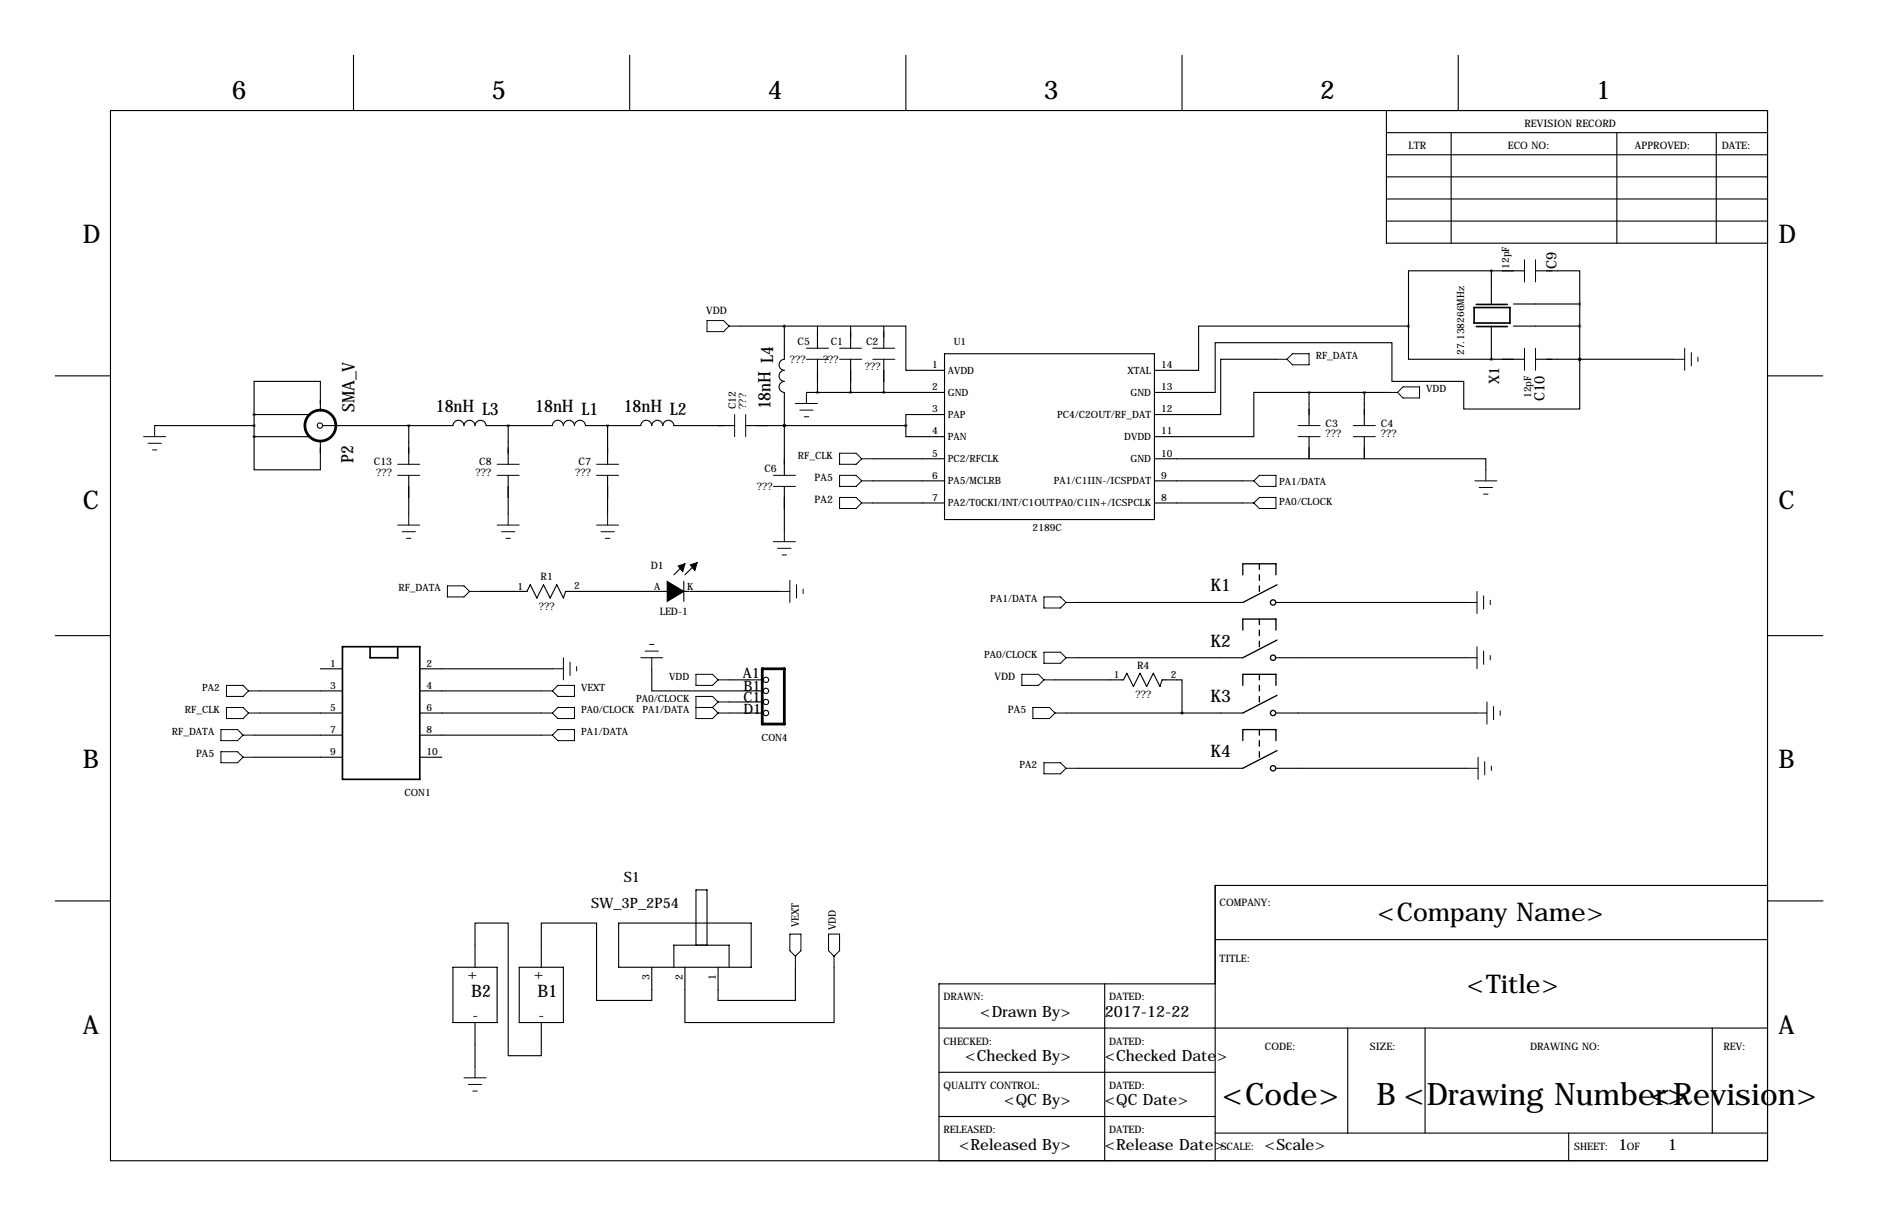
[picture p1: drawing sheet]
<svg xmlns="http://www.w3.org/2000/svg" width="432mm" height="279mm" viewBox="0 0 432 279" stroke-linecap="round" stroke-linejoin="round" font-family="sans-serif">
<g fill="none" stroke="#000" stroke-width=".25">
<path d="M81.3 12.7v12.7M144.8 12.7v12.7M208.3 12.7v12.7M271.8 12.7v12.7M335.3 12.7v12.7M25.4 25.4h381v241.3h-381zM318.8 30.5h87.6M318.8 35.6h87.6M318.8 25.4v30.5h87.6M333.7 30.5v25.4M371.8 30.5v25.4M394.6 30.5v25.4"/>
<path d="M318.8 45.7h87.6M318.8 50.8h87.6M318.8 40.6h87.6M170.2 74.9h10.1M180.3 74.9v7.7a1.27 1.27 0 0 0-1.2 1.2 1.27 1.27 0 0 0 1.2 1.3 1.27 1.27 0 0 0-1.2 1.3 1.27 1.27 0 0 0 1.2 1.2M180.3 74.9h28v10.2h8.9M188 74.9v5.1M195.6 74.9v5.1M203.2 74.9v5.1M323.8 74.9v7.6h19.1M323.8 74.9h-48.2v10.2h-10.2M342.9 62.2h-19.1v12.7"/>
<path d="M342.9 62.2v7.6M342.9 74.9v7.6M342.9 62.2h7.6M348 69.8h15.2M348 74.9h15.2M353.1 62.2h10.1v7.6M363.2 69.8v12.7M12.7 86.4h12.7M35.6 97.8h22.8M58.4 95.2h12.7M58.4 95.2v5.1M73.7 94.5v-6.9h-15.3v7.6"/>
<path d="M74.2 97.8h29.9a1.27 1.27 0 0 1 1.3-1.2 1.27 1.27 0 0 1 1.3 1.2 1.27 1.27 0 0 1 1.3-1.2 1.27 1.27 0 0 1 1.2 1.2 1.27 1.27 0 0 1 1.3-1.2 1.27 1.27 0 0 1 1.3 1.2h15.2a1.27 1.27 0 0 1 1.3-1.2 1.27 1.27 0 0 1 1.2 1.2 1.27 1.27 0 0 1 1.3-1.2 1.27 1.27 0 0 1 1.3 1.2 1.27 1.27 0 0 1 1.3-1.2 1.27 1.27 0 0 1 1.2 1.2h12.7a1.27 1.27 0 0 1 1.3-1.2 1.27 1.27 0 0 1 1.3 1.2 1.27 1.27 0 0 1 1.2-1.2 1.27 1.27 0 0 1 1.3 1.2 1.27 1.27 0 0 1 1.3-1.2 1.27 1.27 0 0 1 1.2 1.2h14M94 97.8v8.9M116.8 97.8v8.9M139.7 97.8v8.9M171.4 97.8h36.9M180.3 87.6a1.27 1.27 0 0 0-1.2 1.3 1.27 1.27 0 0 0 1.2 1.3v19M180.3 97.8h.1M185.4 90.2h31.8M188 82.5v7.7M195.6 82.5v7.7M203.2 82.5v7.7M208.3 97.8v2.5h8.9"/>
<path d="M217.2 95.2h-8.9v2.6M217.2 81.3h48.2v38.1h-48.2zM293.4 82.5h-12.7v12.7h-15.3M301 90.2h-12.7v10.1h-22.9M301 90.2h17.8M301 90.2v7.6M313.7 90.2v7.6M342.9 82.5h7.6M353.1 82.5h31.7M363.2 82.5h.1M363.2 82.5v11.5h-26.7v-6.4h-16.5v-8.9h-40.6v11.5h-14M406.4 86.4h12.7"/>
<path d="M58.4 100.3v7.6h15.3v-6.6M58.4 100.3h12.7M94 109.2v8.9M116.8 109.2v8.9M139.7 109.2v8.9M180.3 111.8v10.1M200.7 105.4h16.5M200.7 110.5h16.5M200.7 115.6h16.5M265.4 105.4h76.2v2.5M265.4 110.5h20.4M265.4 115.6h20.4"/>
<path d="M301 100.3v5.1M313.7 100.3v5.1M110.5 135.9h10.7l.7-1.5 1.5 3 1.6-3 1.5 3 1.5-3 1.5 3 .5-1.5h28.5M157.2 133.6v4.6M157.5 129.5l-2.6 2.6M158.7 135.9h20.4M160 129.5l-2.5 2.6M247.6 138.4h38.2M293.4 138.4h43.7M12.7 146h12.7M59.7 158.8h19M73.7 153.7h5"/>
<path d="M96.5 158.8h28M96.5 153.7h30.5M149.9 153.7v5.1h25.6M167.6 156.2h7.9M242.6 156.2h15.7l.8-1.5 1.5 3 1.5-3 1.6 3 1.5-3 1.5 3 .5-1.5h4.6v7.6M247.6 151.1h38.2M293.4 151.1h43.7M406.4 146h12.7M58.4 168.9h20.3M58.4 174h20.3M59.7 163.8h19M96.5 163.8h28"/>
<path d="M96.5 168.9h28M96.5 174h5.1M167.6 161.3h7.9M167.6 163.8h7.9M245.1 163.8h40.7M247.6 176.5h38.2M293.4 163.8h45.9M293.4 176.5h43.9M12.7 207h12.7M142.2 212.1h30.5v10.1h-30.5zM160 217.2v-12.7h2.6v12.7M279.4 215.9h127"/>
<path d="M406.4 203.5h-127v63.2M406.5 207h12.7M104.1 222.2h10.2v12.7h-10.2zM109.2 222.2v-10.1h7.6v30.5h7.7v-7.7M109.2 234.9v10.2M119.4 222.2h10.1v12.7h-10.1zM124.5 222.2v-10.1h12.7v17.8h12.7v-7.7M154.9 222.2v-5h12.7v5M157.5 222.2v12.7h34.3v-12.7M165.1 222.2v7.7h17.8v-7.7M215.9 236.2h190.5M254 226.1v40.6"/>
<path d="M279.4 226.1h-63.5v40.6M309.9 236.2v24.1M327.7 236.2v24.1M393.7 236.2v24.1M215.9 246.4h63.5M215.9 256.5h63.5M279.4 260.3h127M360.7 260.3v6.4"/>
<circle cx="73.6" cy="97.8" r=".61"/>
<circle cx="176.1" cy="156.2" r=".61"/>
<circle cx="176.1" cy="158.7" r=".61"/>
<circle cx="176.1" cy="161.3" r=".61"/>
<circle cx="176.1" cy="163.8" r=".61"/>
</g>
<g fill="none" stroke="#000" stroke-width=".23">
<path d="M350.5 59.7v5.1M353.1 59.7v5.1M162.6 73.7h3.8l1.2 1.2-1.2 1.3h-3.8zM167.6 74.9h2.6M35.6 97.8v2.5M168.9 95.2v5.1M171.4 95.2v5.1M182.9 92.7h5.1M183.9 94.2h3M184.9 95.8h1M185.4 80h5.1M185.4 82.5h5.1"/>
<path d="M185.4 90.2v2.5M193 80h5.1M193 82.5h5.1M200.7 80h5M200.7 82.5h5M293.4 82.5h2.5M295.9 82.5l1.3-1.2h3.8v2.5h-3.8zM298.4 97.8h5.1M311.1 97.8h5.1M318.8 90.2h2.5M321.3 90.2l1.3-1.3h3.8v2.5h-3.8zM350.5 80v5.1"/>
<path d="M353.1 80v5.1M384.8 82.5h2.5M387.3 80v5.1M388.9 81v3.1M390.4 82v1.1M33 100.3h5.1M34 101.9h3.1M35.1 103.4h1M91.4 109.2h5.1M91.4 106.7h5.1M94 118.1v2.6M114.3 109.2h5.1"/>
<path d="M114.3 106.7h5.1M116.8 118.1v2.6M137.2 109.2h5M137.2 106.7h5M139.7 118.1v2.6M177.8 109.2h5.1M177.8 111.8h5.1M193 109.2h3.8l1.3 1.3-1.3 1.3h-3.8zM193 104.1h3.8l1.3 1.3-1.3 1.3h-3.8zM193 114.3h3.8l1.3 1.3-1.3 1.2h-3.8zM198.1 105.4h2.6M198.1 110.5h2.6"/>
<path d="M198.1 115.6h2.6M285.8 110.5h2.5M285.8 115.6h2.5M289.6 109.2h3.8v2.6h-3.8l-1.3-1.3zM289.6 114.3h3.8v2.5h-3.8l-1.3-1.2zM298.4 100.3h5.1M311.1 100.3h5.1M339.1 110.5h5.1M340.1 112h3.1M341.1 113.5h1M341.6 107.9v2.6M91.4 120.7h5.1"/>
<path d="M92.5 122.2h3M93.5 123.7h1M102.9 134.6h3.8l1.2 1.3-1.2 1.3h-3.8zM107.9 135.9h2.6M114.3 120.7h5.1M115.3 122.2h3.1M116.3 123.7h1M137.2 120.7h5M138.2 122.2h3M139.2 123.7h1M177.8 124.5h5.1M178.8 126h3.1"/>
<path d="M179.1 135.9h2.5M179.8 127.5h1M180.3 121.9v2.6M181.6 133.3v5.1M183.1 134.4v3M184.7 135.4v1M240 137.2h3.8l1.3 1.2-1.3 1.3h-3.8zM245.1 138.4h2.5M337.1 138.4h2.5M339.6 135.9v5.1M341.1 136.9v3.1M342.6 137.9v1"/>
<path d="M52.1 157.5h3.8l1.2 1.3-1.2 1.2h-3.8zM57.1 158.8h2.6M124.5 158.8h2.5M127 153.7h2.5M128.3 157.5h3.8v2.5h-3.8l-1.3-1.2zM129.5 151.1v5.1M131.1 152.1v3.1M132.6 153.2v1M147.3 151.1h5.1M148.3 149.6h3.1M149.4 148.1h1M149.9 151.1v2.6"/>
<path d="M160 154.9h3.8l1.3 1.3-1.3 1.3h-3.8zM165.1 156.2h2.5M234.9 154.9h3.9l1.2 1.3-1.2 1.3h-3.9zM240 156.2h2.6M240 149.9h3.8l1.3 1.2-1.3 1.3h-3.8zM245.1 151.1h2.5M337.1 151.1h2.5M339.6 148.6v5.1M341.1 149.6v3.1M342.6 150.6v1M50.8 167.6h3.8l1.3 1.3-1.3 1.3h-3.8zM50.8 172.7h3.8l1.3 1.3-1.3 1.3h-3.8z"/>
<path d="M52.1 162.6h3.8l1.2 1.2-1.2 1.3h-3.8zM55.9 168.9h2.5M55.9 174h2.5M57.1 163.8h2.6M124.5 163.8h2.5M124.5 168.9h2.5M127 163.8l1.3-1.2h3.8v2.5h-3.8zM127 168.9l1.3-1.3h3.8v2.6h-3.8zM160 162.6h3.8M163.8 162.6l1.3 1.2M165.1 161.3l-1.3-1.3h-3.8v5.1h3.8l1.3-1.3M165.1 163.8h2.5"/>
<path d="M165.1 161.3h2.5M165.1 161.3l-1.3 1.3M237.5 162.6h3.8l1.3 1.2-1.3 1.3h-3.8zM240 175.3h3.8l1.3 1.2-1.3 1.3h-3.8zM242.6 163.8h2.5M245.1 176.5h2.5M337.3 176.5h2.6M339.3 163.8h2.6M339.9 174v5.1M341.4 175v3.1M341.9 161.3v5.1M342.9 176v1"/>
<path d="M343.4 162.3v3.1M344.9 163.3v1M181.6 214.6h2.5v3.8l-1.2 1.3-1.3-1.3zM182.9 219.7v2.5M190.5 214.6h2.5v3.8l-1.2 1.3-1.3-1.3zM191.8 219.7v2.5M106.7 247.6h5.1M107.7 249.2h3M108.7 250.7h1M109.2 245.1v2.5"/>
</g>
<g fill="none" stroke="#000" stroke-width=".63">
<path d="M175.3 153.7h5v12.7h-5z"/>
<circle cx="73.7" cy="97.8" r="3.6"/>
</g>
<path d="M153.4 135.9h3.8l-3.8 2.3zM153.4 133.6l3.8 2.3h-3.8zM156 130l1.5-.5-.5 1.8zM158.7 129.8l1.6-.5-.5 1.8z" fill="#000" stroke="#000" stroke-width=".25"/>
<g fill="none" stroke="#000" stroke-width=".3">
<path d="M285.8 132.1v-2.6h7.6v2.6M289.6 129.5v1.3M289.6 132.1v1.2M289.6 134.6v1.3M293.6 134.4l-7.8 4M285.8 144.8v-2.6h7.6v2.6M285.8 157.5v-2.6h7.6v2.6M289.6 142.2v1.3M289.6 144.8v1.2M289.6 147.3v1.3M289.6 154.9v1.3M289.6 157.5v1.3"/>
<path d="M293.6 147.1l-7.8 4M293.6 159.8l-7.8 4M285.8 170.2v-2.6h7.6v2.6M289.6 160v1.3M289.6 167.6v1.3M289.6 170.2v1.2M289.6 172.7v1.3M293.6 172.5l-7.8 4"/>
<circle cx="292.7" cy="138.4" r=".61"/>
<circle cx="292.7" cy="151.1" r=".61"/>
<circle cx="292.7" cy="163.8" r=".61"/>
<circle cx="292.7" cy="176.5" r=".61"/>
</g>
<path d="M338.9 70.7h8.3v3.5h-8.3zM339.4 70h7.2M339.4 75h7.2M78.7 148.6h17.8v30.5h-17.8zM85.1 148.6v2.5h6.3v-2.5" fill="none" stroke="#000" stroke-width=".38"/>
<path d="M180.3 74.9a.05 .05 0 0 0 .1 0 .05 .05 0 0 0-.1 0zM180.3 97.8a.05 .05 0 0 0 .1 0 .05 .05 0 0 0-.1 0zM187.9 90.2a.05 .05 0 0 0 .1 0 .05 .05 0 0 0-.1 0zM180.3 97.8a.05 .05 0 0 0 .1 0 .05 .05 0 0 0-.1 0zM116.8 97.8a.05 .05 0 0 0 .1 0 .05 .05 0 0 0-.1 0zM323.8 74.9a.05 .05 0 0 0 .1 0 .05 .05 0 0 0-.1 0z" fill="#000" stroke="#000" stroke-width=".63"/>
<g font-size="7.1">
<text x="281" y="254">&lt;Code&gt;</text>
<text x="316.5" y="254">B &lt;Drawing Number&gt;</text>
<text x="379.4" y="254">&lt;Revision&gt;</text>
</g>
<g font-size="5.9">
<text x="53.3" y="22.9">6</text>
<text x="113" y="22.9">5</text>
<text x="176.5" y="22.9">4</text>
<text x="240" y="22.9">3</text>
<text x="303.5" y="22.9">2</text>
<text x="367" y="22.9">1</text>
<text x="19" y="55.9">D</text>
<text x="408.9" y="55.9">D</text>
<text x="19" y="116.8">C</text>
<text x="408.9" y="116.8">C</text>
<text x="19" y="176.5">B</text>
<text x="408.9" y="176.5">B</text>
<text x="316.8" y="211.6">&lt;Company Name&gt;</text>
<text x="337.3" y="228.1">&lt;Title&gt;</text>
<text x="19" y="237.5">A</text>
<text x="408.9" y="237.5">A</text>
</g>
<g font-size="4">
<text x="81.5" y="94.7" transform="rotate(-90 81.5 94.7)">SMA_V</text>
<text x="100.2" y="94.6">18nH L3</text>
<text x="123.1" y="94.6">18nH L1</text>
<text x="143.4" y="94.6">18nH L2</text>
<text x="177.1" y="94.1" transform="rotate(-90 177.1 94.1)">18nH L4</text>
<text x="81.3" y="106.4" transform="rotate(-90 81.3 106.4)">P2</text>
<text x="278.3" y="135.9">K1</text>
<text x="278.3" y="148.6">K2</text>
<text x="278.3" y="161.3">K3</text>
<text x="278.3" y="174">K4</text>
<text x="108.4" y="229.2">B2</text>
<text x="123.6" y="229.2">B1</text>
</g>
<g font-size="3.6">
<text x="225.4" y="233.7">&lt;Drawn By&gt;</text>
<text x="254" y="233.7">2017-12-22</text>
<text x="221.9" y="243.8">&lt;Checked By&gt;</text>
<text x="254" y="243.8">&lt;Checked Date&gt;</text>
<text x="230.9" y="254">&lt;QC By&gt;</text>
<text x="254" y="254">&lt;QC Date&gt;</text>
<text x="220.5" y="264.1">&lt;Released By&gt;</text>
<text x="254" y="264.1">&lt;Release Date&gt;</text>
<text x="290.8" y="264.1">&lt;Scale&gt;</text>
<text x="372.1" y="264.1">1</text>
<text x="383.5" y="264.1">1</text>
</g>
<g font-size="3.3">
<text x="357.9" y="61.9" transform="rotate(-90 357.9 61.9)">C9</text>
<text x="344.7" y="88.3" transform="rotate(-90 344.7 88.3)">X1</text>
<text x="355.1" y="92.2" transform="rotate(-90 355.1 92.2)">C10</text>
<text x="170.8" y="155.7">A1</text>
<text x="170.9" y="158.8">B1</text>
<text x="170.9" y="161.3">C1</text>
<text x="170.9" y="164.1">D1</text>
<text x="143.4" y="202.7">S1</text>
<text x="135.9" y="208.6">SW_3P_2P54</text>
<text x="107.5" y="224.9">+</text>
<text x="122.7" y="224.9">+</text>
<text x="108.6" y="234.4">-</text>
<text x="123.8" y="234.4">-</text>
</g>
<g font-size="2.4">
<text x="350.5" y="29.2">REVISION RECORD</text>
<text x="323.8" y="34.3">LTR</text>
<text x="346.7" y="34.3">ECO NO:</text>
<text x="375.9" y="34.3">APPROVED:</text>
<text x="395.9" y="34.3">DATE:</text>
<text x="162.4" y="72.1">VDD</text>
<text x="181.6" y="83.4">???</text>
<text x="183.4" y="79.2">C5</text>
<text x="189.2" y="83.4">???</text>
<text x="191" y="79.2">C1</text>
<text x="199.1" y="79.2">C2</text>
<text x="198.9" y="85">???</text>
<text x="169.2" y="94" transform="rotate(-90 169.2 94)">C12</text>
<text x="171.6" y="94" transform="rotate(-90 171.6 94)">???</text>
<text x="304.8" y="98">C3</text>
<text x="304.8" y="100.5">???</text>
<text x="317.5" y="98">C4</text>
<text x="317.5" y="100.5">???</text>
<text x="86" y="106.9">C13</text>
<text x="110.2" y="106.9">C8</text>
<text x="133" y="106.9">C7</text>
<text x="86.5" y="109.4">???</text>
<text x="109.4" y="109.4">???</text>
<text x="132.2" y="109.4">???</text>
<text x="174" y="112.7">???</text>
<text x="175.8" y="108.5">C6</text>
<text x="187.3" y="110.5">PA5</text>
<text x="187.3" y="115.6">PA2</text>
<text x="149.6" y="130.8">D1</text>
<text x="124.3" y="133.3">R1</text>
<text x="123.9" y="140.1">???</text>
<text x="151.7" y="141.4">LED-1</text>
<text x="261.5" y="153.7">R4</text>
<text x="228.7" y="156.2">VDD</text>
<text x="261.1" y="160.4">???</text>
<text x="231.8" y="163.8">PA5</text>
<text x="45.1" y="174">PA5</text>
<text x="280.4" y="208.3">COMPANY:</text>
<text x="183.6" y="213.1" transform="rotate(-90 183.6 213.1)">VEXT</text>
<text x="192.2" y="213.8" transform="rotate(-90 192.2 213.8)">VDD</text>
<text x="280.4" y="221">TITLE:</text>
<text x="149.4" y="225.1" transform="rotate(-90 149.4 225.1)">3</text>
<text x="157" y="225.1" transform="rotate(-90 157 225.1)">2</text>
<text x="164.6" y="225.1" transform="rotate(-90 164.6 225.1)">1</text>
<text x="216.9" y="229.9">DRAWN:</text>
<text x="255" y="229.9">DATED:</text>
<text x="216.9" y="240">CHECKED:</text>
<text x="255" y="240">DATED:</text>
<text x="290.8" y="241.3">CODE:</text>
<text x="315" y="241.3">SIZE:</text>
<text x="351.8" y="241.3">DRAWING NO:</text>
<text x="396.2" y="241.3">REV:</text>
<text x="216.9" y="250.2">QUALITY CONTROL:</text>
<text x="255" y="250.2">DATED:</text>
<text x="216.9" y="260.3">RELEASED:</text>
<text x="255" y="260.3">DATED:</text>
<text x="280.7" y="264.2">SCALE:</text>
<text x="361.9" y="264.2">SHEET:</text>
<text x="374" y="264.2">OF</text>
</g>
<g font-size="2.3">
<text x="347" y="61.8" transform="rotate(-90 347 61.8)">12pF</text>
<text x="219.3" y="79.2">U1</text>
<text x="302.5" y="82.5">RF_DATA</text>
<text x="336.6" y="81.6" transform="rotate(-90 336.6 81.6)">27.138266MHz</text>
<text x="214.3" y="84.6">1</text>
<text x="214.3" y="89.7">2</text>
<text x="217.9" y="85.9">AVDD</text>
<text x="259.3" y="85.9">XTAL</text>
<text x="267" y="84.6">14</text>
<text x="267" y="89.7">13</text>
<text x="214.3" y="94.7">3</text>
<text x="217.9" y="91">GND</text>
<text x="259.9" y="91">GND</text>
<text x="267" y="94.7">12</text>
<text x="327.9" y="90.2">VDD</text>
<text x="352" y="91.5" transform="rotate(-90 352 91.5)">12pF</text>
<text x="214.3" y="99.8">4</text>
<text x="217.9" y="96.1">PAP</text>
<text x="217.9" y="101.1">PAN</text>
<text x="243.1" y="96.1">PC4/C2OUT/RF_DAT</text>
<text x="258.5" y="101.1">DVDD</text>
<text x="267" y="99.8">11</text>
<text x="183.5" y="105.4">RF_CLK</text>
<text x="214.3" y="104.9">5</text>
<text x="217.9" y="106.2">PC2/RFCLK</text>
<text x="259.9" y="106.2">GND</text>
<text x="267" y="104.9">10</text>
<text x="214.3" y="110">6</text>
<text x="217.9" y="111.3">PA5/MCLRB</text>
<text x="242.3" y="111.3">PA1/C1IIN-/ICSPDAT</text>
<text x="267" y="110">9</text>
<text x="294.1" y="111.5">PA1/DATA</text>
<text x="214.3" y="115.1">7</text>
<text x="217.9" y="116.4">PA2/T0CKI/INT/C1OUTPA0/C1IN+/ICSPCLK</text>
<text x="267" y="115.1">8</text>
<text x="294.1" y="116.1">PA0/CLOCK</text>
<text x="237.4" y="122">2189C</text>
<text x="91.6" y="135.9">RF_DATA</text>
<text x="119" y="135.5">1</text>
<text x="132" y="135.4">2</text>
<text x="150.4" y="135.5">A</text>
<text x="158" y="135.5">K</text>
<text x="227.7" y="138.4">PA1/DATA</text>
<text x="75.9" y="153.2">1</text>
<text x="98" y="153.2">2</text>
<text x="226.3" y="151.1">PA0/CLOCK</text>
<text x="256.1" y="155.8">1</text>
<text x="269.2" y="155.7">2</text>
<text x="46.5" y="158.8">PA2</text>
<text x="75.9" y="158.2">3</text>
<text x="98" y="158.2">4</text>
<text x="133.6" y="158.8">VEXT</text>
<text x="146.2" y="161.3">PA0/CLOCK</text>
<text x="153.9" y="156.2">VDD</text>
<text x="42.5" y="163.8">RF_CLK</text>
<text x="75.9" y="163.3">5</text>
<text x="98" y="163.3">6</text>
<text x="133.6" y="163.8">PA0/CLOCK</text>
<text x="147.7" y="163.8">PA1/DATA</text>
<text x="39.5" y="168.9">RF_DATA</text>
<text x="75.9" y="168.4">7</text>
<text x="75.9" y="173.5">9</text>
<text x="98" y="173.5">10</text>
<text x="98" y="168.4">8</text>
<text x="133.6" y="168.9">PA1/DATA</text>
<text x="175.1" y="170.2">CON4</text>
<text x="234.4" y="176.5">PA2</text>
<text x="93" y="182.9">CON1</text>
</g>
</svg>
